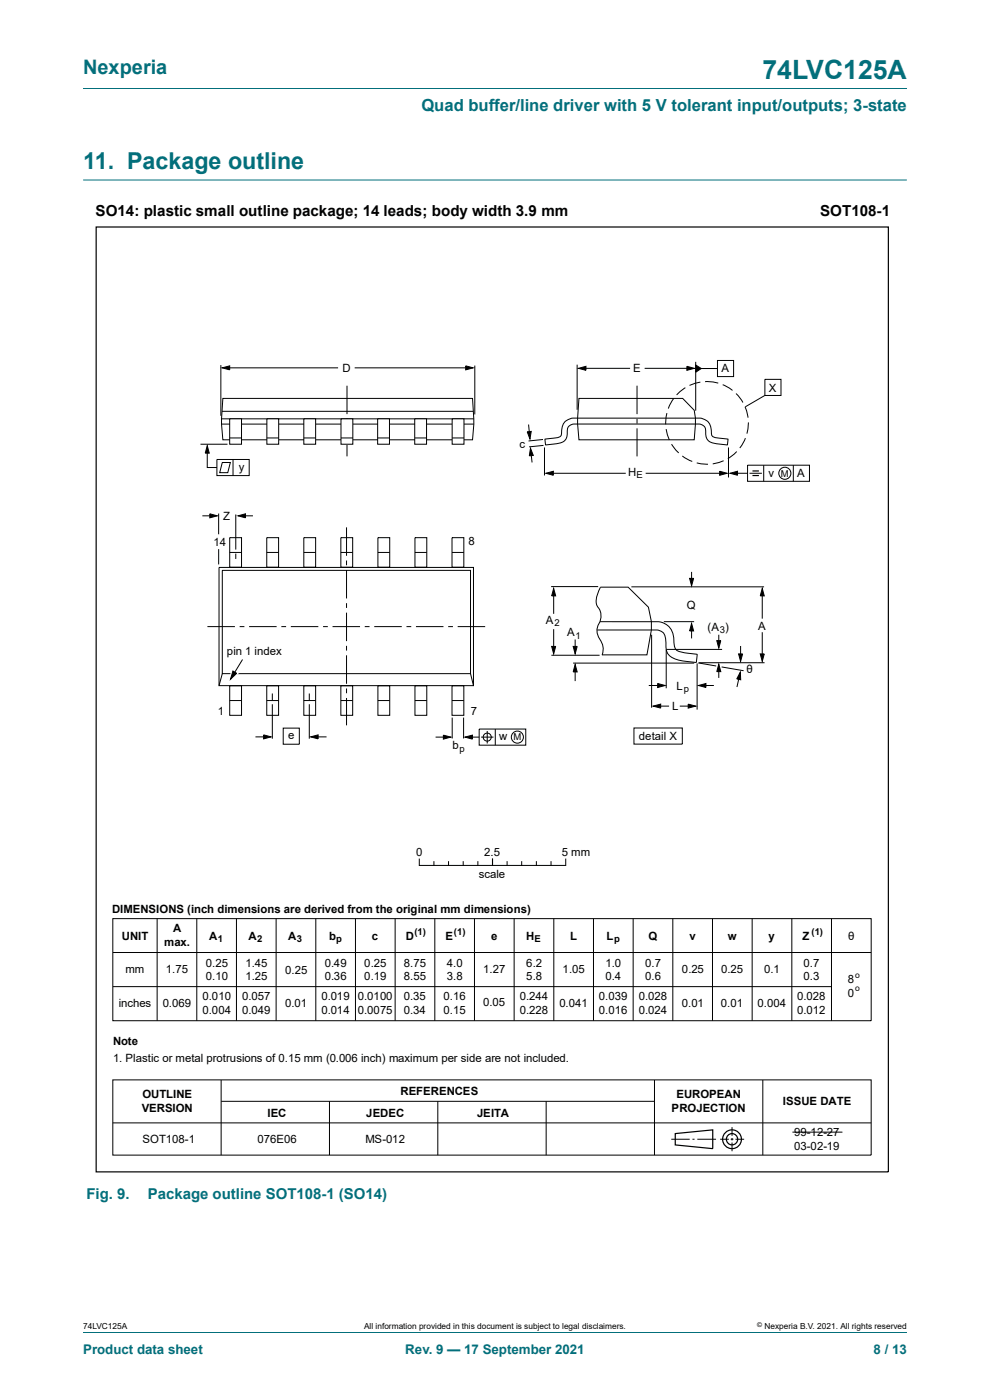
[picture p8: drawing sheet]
<svg xmlns="http://www.w3.org/2000/svg" width="210mm" height="297mm" viewBox="0 0 210 297" stroke-linecap="round" stroke-linejoin="round" font-family="sans-serif">
<path d="M17.6 18.8h174.8M17.6 38.2h174.8" fill="none" stroke="#036f7b" stroke-width=".21"/>
<g fill="none" stroke="#000" stroke-width=".21">
<path d="M46.8 77.5v10.7M47.1 78l1.6-.4v.9zM48.1 78h23.6M75.2 78h24.3M98.8 77.6l1.6 .4-1.6 .5zM100.7 77.6v10.3M122.4 77.4v9.5M122.7 78.1l1.6-.4v.9zM123.4 78.1h10.3M136.7 78.1h9.8M145.7 77.7l1.6 .4-1.6 .5zM147.6 76.8v10.3"/>
<path d="M147.6 77.4l1.2 .8-1.2 .8zM148.1 78.2h4.1M152.2 76.5h3.4v3.4h-3.4zM47 90h53.5M47 88.9h53.5M47.1 87.3h53.3M47.3 84.5h52.9l.3 5.5-.3 3.3h-52.9l-.3-3.3zM73.6 81.8v6.1M73.6 88.9v1M73.6 90.9v5.9M111.8 91.6l.9-.1-.3 1.6zM112.1 90.1l.3 2.5"/>
<path d="M112.5 95.1l.6 1.5-.8 .1zM112.6 95.6l.3 2.5M115.2 93.2l-3.1 .4M115.3 94.5l-3.1 .3M115.5 94.9v6M115.6 93.2l.4-.1a5.7 5.7 0 0 0 3-.6l.1-.9a2.81 2.81 0 0 1 3.5-2.9h24.9a2.83 2.83 0 0 1 3.4 2.9v.6a1.5 1.5 0 0 0 1.6 .7l1.9 .3-.1 1.1-.2 .1a9.9 9.9 0 0 1-3.7-.8 2.54 2.54 0 0 1-.7-2.4 1.7 1.7 0 0 0-2.2-1.2h-25a1.7 1.7 0 0 0-2.2 1.8 2.11 2.11 0 0 1-2.4 2.3l-2.2 .3zM122.8 84.5h22l2.5 2.5 .2 1.7-.2 4.6h-24.5l-.3-3.3zM135.1 81.8v6.1M135.1 88.9v1M135.1 90.9v5.9M141.3 91l.7 2.3M141.5 87.6l-.3 2.4"/>
<path d="M142.5 94.2l1.5 1.9M142.9 84.6l-1.1 2.1M144.7 96.7l2.1 1.2M145.4 82.2l-1.9 1.6M147.8 98.2l2.4 .3M148.6 81.1l-2.3 .7M149.6 81h1.7l1.1 .3M152.7 100l1.5 .4-1.5 .4zM153.3 81.6l2.1 1.2M153.5 97.7l-2.3 .7M154.5 94.9v6.4M156.1 83.5l1.5 1.9"/>
<path d="M156.3 95.8l-1.9 1.5M158 86.3l.7 2.3M158.1 92.9l-1.2 2.1M158.6 98.7h13.1v3.4h-13.1zM158.7 89.6l-.3 2.4M162 98.7v3.4M162.2 80.5h3.5v3.4h-3.5zM162.3 83.9l-4.2 2.4M168.3 98.7v3.4M42.9 109.4h2.6M44.5 109l1.6 .4-1.6 .5zM46.4 108.9v4.4"/>
<path d="M50 109.1v7.5M50 117.4v1.2M50.5 109.4l1.6-.4v.9zM51.1 109.4h2.6M73.5 111.9v6M73.5 118.9v1M115.8 100.4l1.6-.4v.8zM116.6 100.4h16.1M137 100.4h16.2M154.9 100.4l1.5-.4v.8zM155.7 100.4h2.9M159 100.4h2.6"/>
<path d="M44 132.9h5.8M46.5 120.4h53.9v25.1h-53.9zM47.2 121h52.6v21.9h-52.6zM50.8 132.9h1M52.8 132.9h5.9M59.7 132.9h1M61.7 132.9h5.8M68.5 132.9h1M70.5 132.9h5.9M73.5 120.9v6.1M73.5 128v1M73.5 130v6"/>
<path d="M73.5 137v1M73.5 139v6.1M77.4 132.9h1M79.4 132.9h5.8M86.2 132.9h1M88.2 132.9h5.9M95.1 132.9h1M97.1 132.9h5.8M116.9 124.4h10M117 139h10.2M117 137.1h.9l-.5 1.6zM117.4 124.8l.5 1.6h-.9z"/>
<path d="M117.4 125.3v4.9M117.4 133.5v4.5M121.6 137.1h.8l-.4 1.6zM122 135.7v2.5M127.3 131.9h10.8a3.9 3.9 0 0 1 4.7 2.6l.1 1.3a2.49 2.49 0 0 0 .8 2.2l1.2 .4 3 .4-.2 1.6a11.9 11.9 0 0 1-5.4-1.1 2.56 2.56 0 0 1-1-2.5v-.6a2.28 2.28 0 0 0-3-2.6h-11.6M127.7 138.9h9.5l1-5.3v-1.7l-.7-3.1-4.3-4.2h-5.8a4.8 4.8 0 0 0-.8 3.9 3.4 3.4 0 0 1 .2 4.3 3.5 3.5 0 0 0 .7 3.3 3.3 3.3 0 0 1 .2 2.9M133.9 124.5h28.2M138.2 134.6v15.5M140.8 131.9h6.4M141.3 137.8v8.2M141.4 137.8h11.8M146.3 122.7h.8l-.4 1.6z"/>
<path d="M146.7 132.3l.4 1.6h-.8zM146.7 121.3v2.3M146.7 132.9v2.5M152 135.9h.9l-.4 1.6zM152.5 134.7v1.9M156.7 138.7h.8l-.4 1.6zM157.1 137v2.6M161.3 138.7h.8l-.4 1.6zM161.7 124.8l.4 1.6h-.8zM161.7 125.7v5.5M161.7 134.1v5.3M47.2 142.9l-.7 2.6"/>
<path d="M54.2 156.3h2.6M55.9 155.9l1.6 .4-1.6 .4zM60.1 154.5h3.4v3.4h-3.4zM65.6 147.1v1.4M65.6 149.4v7.3M65.9 156.3l1.6-.4v.8zM66.7 156.3h2.6M73.5 146.1v1M73.5 148.1v5.8M92.4 156.4h2.6M94 156l1.6 .4-1.6 .4zM95.9 152.2v4.5"/>
<path d="M98.3 152.2v4.5M98.6 156.4l1.6-.4v.8zM99.5 156.4h2.1M99.8 142.9l.6 2.6M101.6 154.7h9.9v3.4h-9.9zM102.1 156.4h2.6M103.4 155.1v2.6M105.1 154.7v3.4M121.6 140.7h25.7M122 141l.4 1.5h-.8zM122 141.9v2.6M134.5 154.4h10.2v3.5h-10.2z"/>
<path d="M137.6 145.4h2.3M138.6 149.8l1.5-.4v.8zM139.4 149.8h2.5M139.5 145l1.6 .4-1.6 .5zM144.2 149.8h2.6M146 149.4l1.6 .4-1.6 .4zM147.9 140.7v9.8M148.1 140.6l3.8 .7M148.2 145.4l1.5-.4v.9zM148.3 140.6h13.9M149.1 145.4h2.3M152.5 140.9l.4 1.6h-.9z"/>
<path d="M152.5 141.9v1.9M153.1 141.5l4.6 .8M156.9 143.2l-.6 2.5M157 142.6l.1 1.6-.8-.2zM23.9 194.9h160.9v21.6h-160.9zM33.3 194.9v21.6M41.7 194.9v21.6M50.2 194.9v21.6M58.6 194.9v21.6M67 194.9v21.6M75.4 194.9v21.6M83.8 194.9v21.6"/>
<path d="M92.2 194.9v21.6M100.6 194.9v21.6M109.1 194.9v21.6M117.5 194.9v21.6M125.9 194.9v21.6M134.3 194.9v21.6M142.7 194.9v21.6M151.1 194.9v21.6M159.5 194.9v21.6M168 194.9v21.6M176.4 194.9v21.6M24 209.3h152.4"/>
<path d="M24 202.1h160.8M23.9 229.1h160.9v15.9h-160.9zM23.9 238.2h160.9M46.9 229.1v15.9M46.9 233.6h91.8M69.9 233.6v11.4M92.9 233.6v11.4M115.9 233.6v11.4M138.8 229.1v15.9M155.3 239.1v1.9M161.8 229.1v15.9M142.4 241.7h3.9"/>
<path d="M146.9 241.7h.4M147.9 241.7h4M152.8 241.7h1.8M155 241.7h.6M155.3 241.4v.5M155.3 242.4v1.8M156 241.7h1.8M168.1 240.2h10.6"/>
<circle cx="166.5" cy="100.4" r="1.28"/>
<circle cx="103.4" cy="156.4" r=".85"/>
<circle cx="109.7" cy="156.4" r="1.28"/>
</g>
<g fill="none" stroke="#000" stroke-width=".25">
<path d="M159.6 99.9h1.4M159.6 100.9h1.4M143.2 240.5l8-.8v4l-8-.8z"/>
<circle cx="155.3" cy="241.7" r="2"/>
<circle cx="155.3" cy="241.7" r="1.2"/>
</g>
<g fill="#000">
<path d="M47.1 78l1.6-.4v.9zM98.8 77.6l1.6 .4-1.6 .5zM122.7 78.1l1.6-.4v.9zM145.7 77.7l1.6 .4-1.6 .5zM147.6 77.4l1.2 .8-1.2 .8zM111.8 91.6l.9-.1-.3 1.6zM112.5 95.1l.6 1.5-.8 .1zM152.7 100l1.5 .4-1.5 .4zM44.5 109l1.6 .4-1.6 .5zM50.5 109.4l1.6-.4v.9zM115.8 100.4l1.6-.4v.8zM154.9 100.4l1.5-.4v.8z"/>
<path d="M117.4 124.8l.5 1.6h-.9zM117 137.1h.9l-.5 1.6zM121.6 137.1h.8l-.4 1.6zM146.7 132.3l.4 1.6h-.8zM146.3 122.7h.8l-.4 1.6zM152 135.9h.9l-.4 1.6zM156.7 138.7h.8l-.4 1.6zM161.7 124.8l.4 1.6h-.8zM161.3 138.7h.8l-.4 1.6zM55.9 155.9l1.6 .4-1.6 .4zM65.9 156.3l1.6-.4v.8zM94 156l1.6 .4-1.6 .4z"/>
<path d="M98.6 156.4l1.6-.4v.8zM122 141l.4 1.5h-.8zM139.5 145l1.6 .4-1.6 .5zM138.6 149.8l1.5-.4v.8zM146 149.4l1.6 .4-1.6 .4zM148.2 145.4l1.5-.4v.9zM152.5 140.9l.4 1.6h-.9zM157 142.6l.1 1.6-.8-.2z"/>
</g>
<path d="M64.4 88.9h2.6v5.3h-2.6z" fill="#fff"/>
<path d="M64.4 88.9h2.6v5.3h-2.6zM64.4 92.9h2.6" fill="none" stroke="#000" stroke-width=".21"/>
<path d="M56.6 88.9h2.5v5.3h-2.5z" fill="#fff"/>
<path d="M56.6 88.9h2.5v5.3h-2.5zM56.6 92.9h2.5" fill="none" stroke="#000" stroke-width=".21"/>
<path d="M48.7 88.9h2.5v5.3h-2.5z" fill="#fff"/>
<path d="M48.7 88.9h2.5v5.3h-2.5zM48.7 92.9h2.5" fill="none" stroke="#000" stroke-width=".21"/>
<path d="M88 88.9h2.5v5.3h-2.5z" fill="#fff"/>
<path d="M88 88.9h2.5v5.3h-2.5z" fill="none" stroke="#000" stroke-width=".21"/>
<path d="M72.3 88.9h2.5v5.3h-2.5z" fill="#fff"/>
<path d="M72.3 88.9h2.5v5.3h-2.5z" fill="none" stroke="#000" stroke-width=".21"/>
<path d="M80.1 88.9h2.5v5.3h-2.5z" fill="#fff"/>
<path d="M80.1 88.9h2.5v5.3h-2.5zM80.1 92.9h2.5" fill="none" stroke="#000" stroke-width=".21"/>
<path d="M95.9 88.9h2.5v5.3h-2.5z" fill="#fff"/>
<g fill="none" stroke="#000" stroke-width=".21">
<path d="M42.5 94.2h5.8M44 94.5l.4 1.6h-.9zM44 95.2v4h2M46 97.5h6.9v3.4h-6.9zM47.2 98.1h1.7l-.6 2.2h-1.7zM49.4 97.5v3.4M72.3 92.9h2.5M88 92.9h2.5M95.9 88.9h2.5v5.3h-2.5zM95.9 92.9h2.5M48.7 114.1h2.5v6.2h-2.5zM48.7 117.2h2.5"/>
<path d="M56.6 114.1h2.5v6.2h-2.5zM56.6 117.2h2.5M64.4 114.1h2.6v6.2h-2.6zM64.4 117.2h2.6M72.3 114.1h2.5v6.2h-2.5zM72.3 117.2h2.5M80.2 114.1h2.5v6.2h-2.5zM80.2 117.2h2.5M88 114.1h2.5v6.2h-2.5zM88 117.2h2.5M95.9 114.1h2.5v6.2h-2.5zM95.9 117.2h2.5"/>
<path d="M48.7 145.5h2.5v6.2h-2.5zM48.7 148.6h2.5M56.6 145.5h2.5v6.2h-2.5zM56.6 148.6h2.5M57.8 147.1v1.4M57.8 149.4v7.3M64.4 145.5h2.6v6.2h-2.6zM64.4 148.6h2.6M72.3 145.5h2.5v6.2h-2.5zM72.3 148.6h2.5M80.2 145.5h2.5v6.2h-2.5zM80.2 148.6h2.5"/>
<path d="M88 145.5h2.5v6.2h-2.5zM88 148.6h2.5M95.9 145.5h2.5v6.2h-2.5zM95.9 148.6h2.5"/>
</g>
<path d="M44 94.5l.4 1.6h-.9z" fill="#000"/>
<path d="M49.1 141.9l1.6 .9-2.1 1.7z" fill="#fff"/>
<g fill="none" stroke="#000" stroke-width=".21">
<path d="M46.4 116.5v3.2M51.4 139.9l-2.5 4.2M49.4 142.4l.8 .4-1.3 1.3zM88.9 182.2v1.4M89 183.6h30.9M92 182.8v.8M95.1 182.8v.8M98.3 182.8v.8M101.4 182.8v.8M104.5 182.2v1.4M107.6 182.8v.8M110.7 182.8v.8"/>
<path d="M113.8 182.8v.8M116.9 182.8v.8M120 182.2v1.4"/>
</g>
<path d="M49.4 142.4l.8 .4-1.3 1.3z" fill="#000"/>
<path d="M20.4 48.2h168v200.4h-168z" fill="none" stroke="#000" stroke-width=".25"/>
<path d="M17.6 282.6h174.8" fill="none" stroke="#036f7b" stroke-width=".21"/>
<text font-size="5.6" fill="#036f7b" x="161.7" y="16.8">74LVC125A</text>
<text font-size="4.9" fill="#036f7b" x="17.6" y="35.9">11. Package outline</text>
<text font-size="4.2" fill="#036f7b" x="17.6" y="15.6">Nexperia</text>
<text font-size="3.5" fill="#036f7b" x="89.4" y="23.7">Quad buffer/line driver with 5 V tolerant input/outputs; 3-state</text>
<g font-size="3.2">
<text x="20.3" y="45.7">SO14: plastic small outline package; 14 leads; body width 3.9 mm</text>
<text x="174" y="45.8">SOT108-1</text>
</g>
<g font-size="3.2" fill="#036f7b">
<text x="18.3" y="254.3">Fig. 9.</text>
<text x="31.3" y="254.3">Package outline SOT108-1 (SO14)</text>
</g>
<g font-size="2.8" fill="#036f7b">
<text x="17.6" y="287.2">Product data sheet</text>
<text x="86" y="287.2">Rev. 9 — 17 September 2021</text>
<text x="185.3" y="287.2">8 / 13</text>
</g>
<g font-size="2.4">
<text x="72.7" y="78.9">D</text>
<text x="134.3" y="79">E</text>
<text x="153.1" y="79">A</text>
<text x="163.1" y="83.1">X</text>
<text x="110.2" y="95">c</text>
<text x="50.6" y="99.9">y</text>
<text x="133.3" y="101">H</text>
<text x="163" y="101.1">v</text>
<text x="169.1" y="101.2">A</text>
<text x="47.3" y="110.2">Z</text>
<text x="45.3" y="115.8">14</text>
<text x="99.3" y="115.7">8</text>
<text x="145.7" y="129.2">Q</text>
<text x="115.8" y="132.3">A</text>
<text x="120.3" y="134.9">A</text>
<text x="150.1" y="133.9">(A )</text>
<text x="160.8" y="133.6">A</text>
<text x="48.1" y="138.9">pin 1 index</text>
<text x="158.3" y="142.8">θ</text>
<text x="143.5" y="146.4">L</text>
<text x="46.2" y="151.7">1</text>
<text x="99.9" y="151.7">7</text>
<text x="142.6" y="150.7">L</text>
<text x="61.1" y="156.9">e</text>
<text x="96" y="159">b</text>
<text x="105.9" y="157">w</text>
<text x="135.5" y="157">detail X</text>
<text x="88.3" y="181.5">0</text>
<text x="102.7" y="181.5">2.5</text>
<text x="119.2" y="181.5">5 mm</text>
<text x="101.6" y="186.3">scale</text>
<text x="23.8" y="193.7">DIMENSIONS (inch dimensions are derived from the original mm dimensions)</text>
<text x="36.7" y="197.7">A</text>
<text x="25.8" y="199.3">UNIT</text>
<text x="34.8" y="200.6">max.</text>
<text x="44.4" y="199.3">A</text>
<text x="52.7" y="199.3">A</text>
<text x="61.1" y="199.3">A</text>
<text x="69.8" y="199.3">b</text>
<text x="78.9" y="199.3">c</text>
<text x="86.1" y="199.3">D</text>
<text x="94.5" y="199.3">E</text>
<text x="104.2" y="199.3">e</text>
<text x="111.6" y="199.3">H</text>
<text x="120.9" y="199.3">L</text>
<text x="128.7" y="199.3">L</text>
<text x="137.6" y="199.3">Q</text>
<text x="146.3" y="199.3">v</text>
<text x="154.4" y="199.3">w</text>
<text x="163" y="199.3">y</text>
<text x="170.2" y="199.3">Z</text>
<text x="179.9" y="199.3">θ</text>
<text x="26.6" y="206.3">mm</text>
<text x="35.2" y="206.4">1.75</text>
<text x="43.7" y="205.1">0.25</text>
<text x="43.7" y="208">0.10</text>
<text x="52.1" y="205.1">1.45</text>
<text x="52.1" y="208">1.25</text>
<text x="60.5" y="206.6">0.25</text>
<text x="68.9" y="205.1">0.49</text>
<text x="68.9" y="208">0.36</text>
<text x="77.2" y="205.1">0.25</text>
<text x="77.2" y="208">0.19</text>
<text x="85.7" y="205.1">8.75</text>
<text x="85.7" y="208">8.55</text>
<text x="94.8" y="205.1">4.0</text>
<text x="94.8" y="208">3.8</text>
<text x="102.5" y="206.4">1.27</text>
<text x="111.6" y="205.1">6.2</text>
<text x="111.6" y="208">5.8</text>
<text x="119.3" y="206.5">1.05</text>
<text x="128.4" y="205.1">1.0</text>
<text x="128.4" y="208">0.4</text>
<text x="136.9" y="205.1">0.7</text>
<text x="136.9" y="208">0.6</text>
<text x="144.6" y="206.5">0.25</text>
<text x="153" y="206.5">0.25</text>
<text x="162.1" y="206.5">0.1</text>
<text x="170.5" y="205.1">0.7</text>
<text x="170.5" y="208">0.3</text>
<text x="179.9" y="208.6">8</text>
<text x="25.2" y="213.6">inches</text>
<text x="34.5" y="213.6">0.069</text>
<text x="43" y="212.1">0.010</text>
<text x="43" y="215">0.004</text>
<text x="51.3" y="212.1">0.057</text>
<text x="51.3" y="215">0.049</text>
<text x="60.5" y="213.6">0.01</text>
<text x="68.2" y="212.1">0.019</text>
<text x="68.2" y="215">0.014</text>
<text x="75.9" y="212.1">0.0100</text>
<text x="75.9" y="215">0.0075</text>
<text x="85.6" y="212.1">0.35</text>
<text x="85.6" y="215">0.34</text>
<text x="94.1" y="212.1">0.16</text>
<text x="94.1" y="215">0.15</text>
<text x="102.5" y="213.5">0.05</text>
<text x="110.3" y="212.1">0.244</text>
<text x="110.3" y="215">0.228</text>
<text x="118.6" y="213.6">0.041</text>
<text x="127" y="212.1">0.039</text>
<text x="127" y="215">0.016</text>
<text x="135.5" y="212.1">0.028</text>
<text x="135.5" y="215">0.024</text>
<text x="144.6" y="213.6">0.01</text>
<text x="152.9" y="213.6">0.01</text>
<text x="160.7" y="213.6">0.004</text>
<text x="169.1" y="212.1">0.028</text>
<text x="169.1" y="215">0.012</text>
<text x="179.9" y="211.6">0</text>
<text x="24" y="221.8">Note</text>
<text x="24" y="225.4">1. Plastic or metal protrusions of 0.15 mm (0.006 inch) maximum per side are not included.</text>
<text x="30.2" y="233">OUTLINE</text>
<text x="84.9" y="232.3">REFERENCES</text>
<text x="143.5" y="233">EUROPEAN</text>
<text x="30.1" y="236">VERSION</text>
<text x="56.7" y="236.9">IEC</text>
<text x="77.7" y="236.9">JEDEC</text>
<text x="101.2" y="236.9">JEITA</text>
<text x="142.5" y="236">PROJECTION</text>
<text x="166.1" y="234.5">ISSUE DATE</text>
<text x="30.3" y="242.5">SOT108-1</text>
<text x="54.6" y="242.5">076E06</text>
<text x="77.5" y="242.5">MS-012</text>
<text x="168.4" y="240.9">99-12-27</text>
<text x="168.4" y="243.9">03-02-19</text>
</g>
<g font-size="2">
<text x="135" y="101.5">E</text>
<text x="165.6" y="101.1">M</text>
<text x="117.6" y="132.8">2</text>
<text x="122.1" y="135.5">1</text>
<text x="152.7" y="134.4">3</text>
<text x="145.1" y="146.9">p</text>
<text x="97.4" y="159.5">p</text>
<text x="108.9" y="157">M</text>
<text x="46.2" y="199.8">1</text>
<text x="54.6" y="199.8">2</text>
<text x="63" y="199.8">3</text>
<text x="71.3" y="199.8">p</text>
<text x="87.9" y="198.4">(1)</text>
<text x="96.3" y="198.4">(1)</text>
<text x="113.4" y="199.8">E</text>
<text x="130.3" y="199.8">p</text>
<text x="172.1" y="198.3">(1)</text>
</g>
<g font-size="1.8">
<text x="181.4" y="207.4">o</text>
<text x="181.4" y="210.3">o</text>
<text x="17.6" y="282">74LVC125A</text>
<text x="77.2" y="282">All information provided in this document is subject to legal disclaimers.</text>
<text x="162.2" y="282">Nexperia B.V. 2021. All rights reserved</text>
</g>
<text font-size="1.4" x="160.6" y="281.6">©</text>
</svg>
